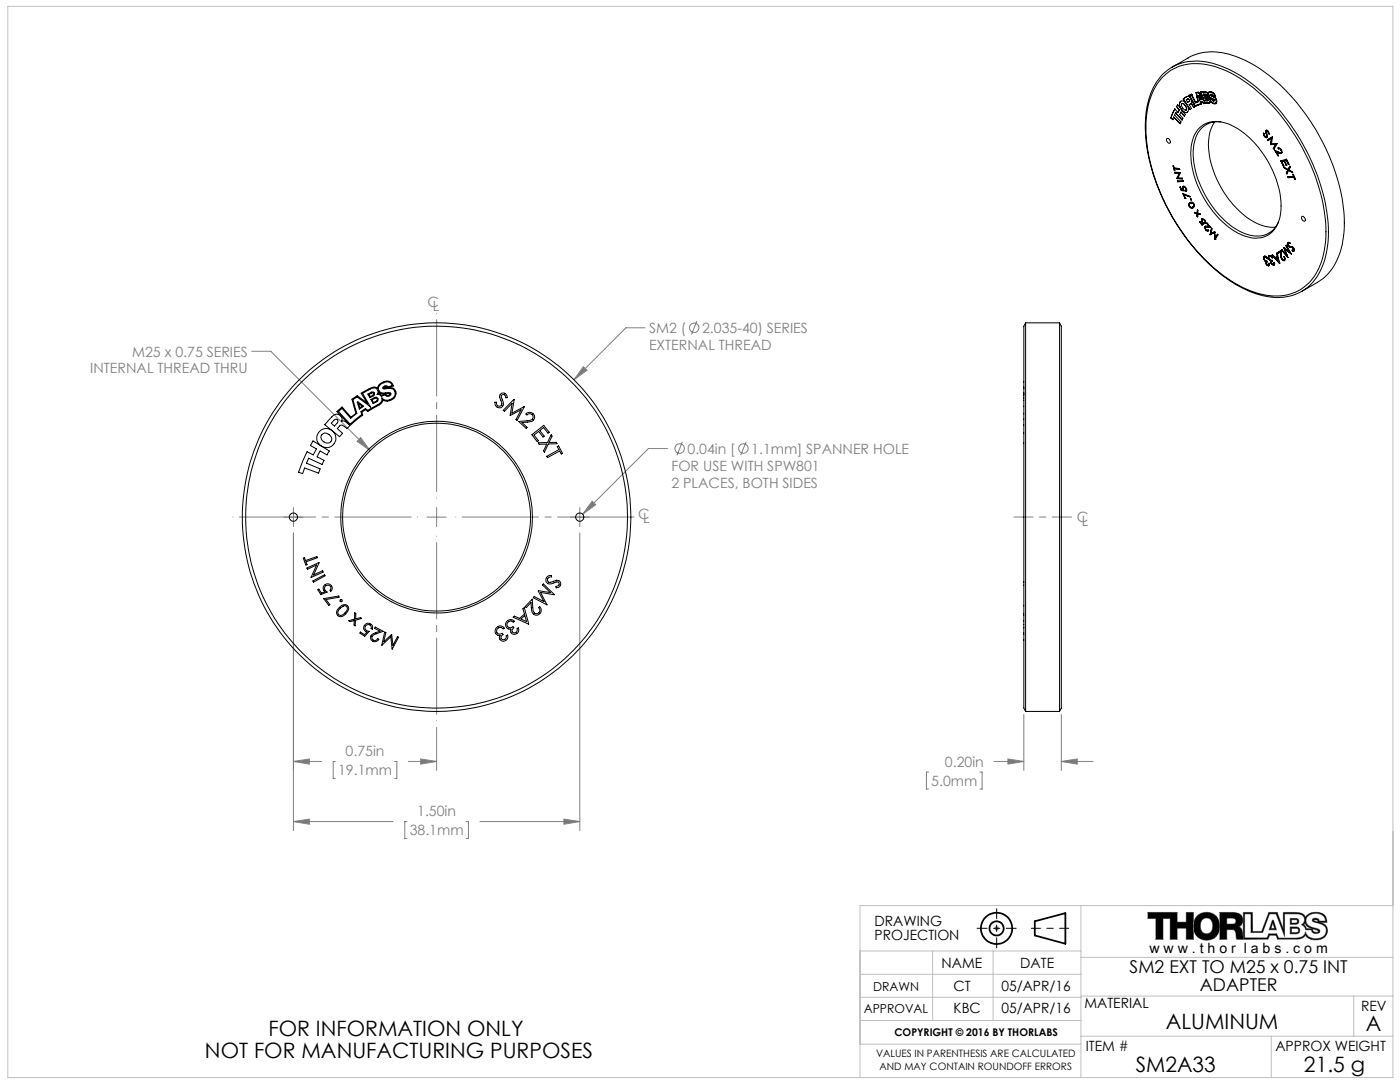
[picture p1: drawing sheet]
<svg xmlns="http://www.w3.org/2000/svg" width="279mm" height="216mm" viewBox="0 0 279 216" stroke-linecap="round" stroke-linejoin="round" font-family="sans-serif">
<g fill="none" stroke="#000" stroke-width=".35">
<path d="M206.5 183.8l6.1-1.6v6.1l-6.1-1.6z"/>
<circle cx="198.9" cy="185.2" r="3.1"/>
<circle cx="198.9" cy="185.2" r="1.4"/>
</g>
<g fill="none" stroke="#808080" stroke-width=".2">
<path d="M50.2 70.1h3.8l19.9 19.8M116.4 73.2l.8 .7-2.7 1.9zM128.7 65.4h-3.8l-10.4 10.4M139.1 64.1l-1.1 2.6M72 87.3l1.9 2.6-2.6-1.8zM133.2 89.5h-3.8l-13.1 13.1M136.2 88.2l-1.1 2.6M148.9 88.2l-1.1 2.6M56.7 103.2h3.8M58.6 101.3v3.8M58.6 106.4v59.3M85.2 103.2h3.8"/>
<path d="M87.1 101.3v3.8M113.8 103.2h3.8M115.7 101.3v3.8M115.7 106.4v59.3M118.2 100l.7 .7-2.6 1.9zM58.6 151.9l3.1-.5v1.1zM58.6 151.9h5.6M66.9 151.9h-.4v3.4h.4M78.7 151.9h.5v3.4h-.5M81.5 151.9h5.6M84 151.4l3.1 .5-3.1 .6zM87.1 145.1v8.6"/>
<path d="M185.3 154.1h-.4v3.3h.4M195.6 154.1h.4v3.3h-.4M198.3 151.9h6M201.2 151.4l3.1 .5-3.1 .6zM204.3 142.6v11.1M211.8 151.9l3.2-.5v1.1zM211.8 151.9h6.4M211.8 142.6v11.1M58.6 163.9l3.1-.5v1.1zM58.6 163.9h19.9M81.2 163.9h-.4v3.4h.4M93 163.9h.5v3.4h-.5"/>
<path d="M95.8 163.9h19.9M112.5 163.4l3.2 .5-3.2 .6zM198.4 185.2h1M198.5 184.9l.7 .7M198.9 184.7v1M199.2 184.9l-.7 .7M229.1 182.1h5.8v1.9h1.8v-1.9h1.5v5.3h-1.5v-2.2h-1.8v2.2h-1.4v-4.1h-1.4v4.1h-1.4v-4.1h-1.6zM239 182.7a2.76 2.76 0 0 1 4.4 1.5 2.76 2.76 0 0 1-3.3 3.3 2.95 2.95 0 0 1-1.1-4.8zM239.9 183.5a1.21 1.21 0 0 1 1.3-.3 1.21 1.21 0 0 1 .8 1.1 1.49 1.49 0 0 1-1.2 2 1.69 1.69 0 0 1-.9-2.8zM244.8 183.2h1.2a.61 .61 0 0 1 .7 .6 .61 .61 0 0 1-.7 .6h-1.2zM247.2 184.9a1.46 1.46 0 0 0 .8-1.6 1.46 1.46 0 0 0-1.3-1.2h-3.2v5.3h1.3v-1.9h1.3a1.71 1.71 0 0 1 .6 1.7l.1 .2h1.3M247.2 184.9a2.41 2.41 0 0 1 .9 2.2v.3"/>
<path d="M247.2 184.9h.1M248.4 182.4h1.3v3.7h2.3l1.4-3.7h1.3l1.7 4.4v-4.4h2.2a1.26 1.26 0 0 1 1.4 .3 1.26 1.26 0 0 1 .1 1.5l-.4 .3a1.2 1.2 0 0 1 .9 1h1.2a.86 .86 0 0 0 .7 .8 .86 .86 0 0 0 .9-.5l-.1-.3a5.9 5.9 0 0 1-2.5-1.2 1.4 1.4 0 0 1 1.3-2 1.84 1.84 0 0 1 2.4 1.5h-1.2a.73 .73 0 0 0-.6-.6 .73 .73 0 0 0-.8 .4l.1 .3a5.7 5.7 0 0 1 2.5 1.1 1.59 1.59 0 0 1-1.5 2.3 2.11 2.11 0 0 1-2.5-1.4 1.54 1.54 0 0 1-1.8 1.3h-3.5l-.4-.9h-1.6l-.3 .8h-4.5zM253.9 183.6h.2l.6 1.9h-1.4zM254 184.1l.4 1.2h-.8zM257.5 183.3h1.1a.58 .58 0 0 1 .6 .6 .58 .58 0 0 1-.6 .5h-1.1zM257.5 185h1.2a.69 .69 0 0 1 .7 .6 .69 .69 0 0 1-.7 .7h-1.2zM257.7 183.5h.8a.34 .34 0 0 1 .4 .4 .34 .34 0 0 1-.4 .3h-.8zM257.7 185.2h1a.43 .43 0 0 1 .5 .5 .43 .43 0 0 1-.5 .4h-1zM260.5 184.1a1.57 1.57 0 0 0 1.4 1.2h-1.2l-.5-.8zM262 185.3l1.1 .5a.61 .61 0 0 1-.7 .3 .61 .61 0 0 1-.4-.6zM262.1 183.6a.52 .52 0 0 1 .9 .4zM263.3 184h.1"/>
<path d="M263.3 184h1.5a1.84 1.84 0 0 0-2.2-2l-1.2 .3-.9 .8a1.76 1.76 0 0 0-2.1-1h-2.3v3.3l-1.2-3.3h-1.7l-1.4 3.8h-1.8l-.1-3.8h-1.8v5.3M263.3 184a1.73 1.73 0 0 1 1.6 1.8 1.73 1.73 0 0 1-1.7 1.7 2.51 2.51 0 0 1-2.7-1 1.59 1.59 0 0 1-1.6 .9h-3.9l-.3-.8h-1.3l-.4 .8h-4.9"/>
<circle cx="138.5" cy="65.4" r=".95"/>
<circle cx="135.6" cy="89.5" r=".95"/>
<circle cx="148.3" cy="89.5" r=".95"/>
</g>
<path d="M205.8 185.2h7.5" fill="none" stroke="#000" stroke-width=".2" stroke-dasharray="15.2 1.3 1.3 1.3" stroke-dashoffset="13.4"/>
<path d="M195 185.2h7.8M198.9 181.3v7.8" fill="none" stroke="#000" stroke-width=".2" stroke-dasharray="15.2 1.3 1.3 1.3" stroke-dashoffset="13.2"/>
<g fill="none" stroke="#c0c0c0" stroke-width=".2">
<path d="M1.6 1.3h276.4v213.7h-276.4zM171.6 189.8h44.1M171.6 199h44.1M171.6 194.4h44.1M186.1 189.8v13.8M198.2 189.8v13.8M215.7 198.8h62.3M215.7 180.7v34.3M215.7 191h62.3M270.2 198.8v8M278 180.7h-106.4v34.3M171.6 203.6h44.1"/>
<path d="M171.6 208.4h44.1M215.7 206.8h62.3M253.7 206.8v8.2"/>
</g>
<path d="M240 183.5a1.27 1.27 0 0 1 1.5-.2 1.27 1.27 0 0 1 .5 1.4 1.28 1.28 0 0 1-.6 1.5 1.28 1.28 0 0 1-1.5-.3 2.12 2.12 0 0 1 .1-2.4zM239 182.7a2.83 2.83 0 0 0-.6 3.4 2.83 2.83 0 0 0 3.2 1.4 2.79 2.79 0 0 0 1.7-3.7 2.79 2.79 0 0 0-3.7-1.5zM229.1 182.1h5.8v1.9h1.8v-1.9h1.5v5.3h-1.5v-2.2h-1.8v2.2h-1.4v-4.1h-1.4v4.1h-1.4v-4.1h-1.6zM243.5 182.1h2.7a1.53 1.53 0 0 1 1.7 .9 1.53 1.53 0 0 1-.7 1.9l.5 .4 .2 .3 .2 1.8h-1.3l-.2-1.4-.5-.5h-1.3v1.9h-1.3zM244.8 183.2v1.2h1.4l.4-.4v-.5l-.3-.3zM262.1 183.6h.5a.24 .24 0 0 1 .3 0 .24 .24 0 0 1 0 .3l-.6-.1zM260.5 184.1a1.57 1.57 0 0 0 1.4 1.2h-1.2l-.2-.5a.4 .4 0 0 1 0-.7zM248.1 182.1v5.3h4.9l.4-.8h1.3l.3 .8h3.9a1.64 1.64 0 0 0 1.6-.9 2.71 2.71 0 0 0 3.7 .6 1.66 1.66 0 0 0 .7-1.9 1.66 1.66 0 0 0-1.6-1.2h1.5a1.88 1.88 0 0 0-2.4-2 2.15 2.15 0 0 0-1.9 1.1v-.2a1.84 1.84 0 0 0-2.1-.8h-2.3v3.3l-1.2-3.3h-1.7l-1.4 3.8h-1.8l-.1-3.8zM248.4 182.4h1.3v3.7h2.3l1.4-3.7h1.3l1.7 4.4v-4.4h2.2a1.32 1.32 0 0 1 1.7 1.3l-.1 .4-.5 .4 .2 .1a1.14 1.14 0 0 1 .7 .9h1.2v.4a.85 .85 0 0 0 .9 .4 .85 .85 0 0 0 .7-.6l-.2-.3-.6-.2a2.02 2.02 0 0 1-1.9-1.3 1.53 1.53 0 0 1 1.7-1.7 1.7 1.7 0 0 1 2.1 1.6h-1.2l-.2-.4-.5-.2-.5 .1-.2 .2a.43 .43 0 0 0 .1 .4 .43 .43 0 0 0 .5 .1l.3 .1a1.75 1.75 0 0 1 1.9 1.5 1.83 1.83 0 0 1-2.4 1.7 1.75 1.75 0 0 1-1.8-1.4 1.54 1.54 0 0 1-1.8 1.3h-3.5l-.4-.9h-1.6l-.3 .8h-4.5zM262 185.3l.6 .2a.34 .34 0 0 1 .4 .5l-.4 .1-.4-.2-.2-.2zM253.9 183.6l-.6 1.9h1.4l-.6-1.9zM254 184.1l.4 1.2h-.8zM257.5 183.3h1.4l.3 .3v.5l-.5 .3h-1.2zM257.7 183.5v.7h1l.2-.3-.1-.3zM257.5 185h1.6l.3 .5-.1 .6-.5 .2h-1.3zM257.7 185.2v.9h1.1l.4-.3v-.3l-.3-.3z" fill-rule="evenodd" fill="#000"/>
<path d="M87.1 99.4v-36.9M83.3 103.2h-36.8M87.1 107v36.8M91 103.2h36.8" fill="none" stroke="#808080" stroke-width=".2" stroke-dasharray="15.2 1.3 1.3 1.3" stroke-dashoffset="-1.3"/>
<path d="M202.3 103.2h11.5" fill="none" stroke="#808080" stroke-width=".2" stroke-dasharray="15.2 1.3 1.3 1.3" stroke-dashoffset="11.4"/>
<path d="M116.4 73.2l-1.9 2.6 2.7-1.9zM72 87.3l-.7 .8 2.6 1.8zM58.6 151.9l3.1-.5v1.1zM84 151.4l3.1 .5-3.1 .6zM58.6 163.9l3.1-.5v1.1zM112.5 163.4l3.2 .5-3.2 .6zM118.2 100l-1.9 2.6 2.6-1.9zM201.2 151.4l3.1 .5-3.1 .6zM211.8 151.9l3.2-.5v1.1z" fill="#808080"/>
<g fill="none" stroke="#000" stroke-width=".2">
<path d="M232 15.5a10.1 10.1 0 0 1 10.9-2.1 29.7 29.7 0 0 1 13.4 10.6 38.2 38.2 0 0 1 8.3 23 13.4 13.4 0 0 1-3.9 9.9 10 10 0 0 1-9.9 1.6 28 28 0 0 1-12.9-9.6 40.3 40.3 0 0 1-9.2-22.2 15.7 15.7 0 0 1 2.9-10.8zM232.2 14.7a10 10 0 0 1 10.5-1.9 29.3 29.3 0 0 1 13.6 10.3 39.4 39.4 0 0 1 8.8 24 13.6 13.6 0 0 1-4.3 10.3 10.5 10.5 0 0 1-10.1 1.2 29.4 29.4 0 0 1-13.6-10.6 40.5 40.5 0 0 1-8.5-21.6 16.4 16.4 0 0 1 2.5-10.4zM233.9 13.4l3.2-1.8a11.1 11.1 0 0 1 10.1-.1 31.6 31.6 0 0 1 13.4 11.3 40 40 0 0 1 7.7 20.9 15.8 15.8 0 0 1-3.1 10.7l-.8 .8-1.3 1-3.3 2M236.1 19.8l1.4 2.1 .3-.2-.5-.8 .3-.2M236.1 19.8h.1M236.8 19.3a.77 .77 0 0 1 .8 .2 .77 .77 0 0 1 .1 .8M236.8 19.3l-.7 .5M237 19.8l.3 .1M237 19.8l-.3 .2 .3 .4M237.3 19.9v.3M237.3 19l1.2 2.1M237.3 19.9h.1"/>
<path d="M237.4 19.1l1.1 2 1.1-.4M237.4 19.1h.1M237.8 18.9h.1M237.8 18.9l-.4 .2M237.8 18.9l.8 1.6M238.7 18.5l.4 1.7M238.8 18.6l.3 1.7-.5 .2M238.8 18.6h.1M239.2 18.5l1.2 1.8M239.2 18.5h.1M239.2 18.5l-.4 .1M239.2 19.1h.1"/>
<path d="M239.2 19.1l.2 .9M239.3 19.1l.5 .8-.4 .1M239.3 19.3l.3 .5M239.3 19.3l.1 .5h.2M239.3 19.3h.1M239.6 18.3h1.1l.4 .4M239.6 18.3l.5 1.5M239.7 18.4l.8 2-1.3-1.9M240.1 19.8l-.9-1.4-.5 .1 .4 1.7M240.3 18.9h.3M240.3 18.9l.1 .3h.3M240.3 18.9h.1"/>
<path d="M240.4 18.4h-.7M240.4 18.4l.5 .1 .2 .4M240.4 19.3h.1M240.4 18.4h.1M240.6 18.9l.1 .1M240.6 18.9h.1M240.6 19.6l.1 .4h.4v-.2M240.6 19.6h.1M240.7 19.3a.35 .35 0 0 0 0-.5 .35 .35 0 0 0-.5 0l.2 .5M240.7 19.3h-.3M240.7 19.3h.1M240.7 19v.2"/>
<path d="M240.7 19h.1M240.8 19.6l.3 .2M240.8 19.6h-.2M241.1 19.3l.3 .5M241.1 18.7a.71 .71 0 0 1 .7-.4 .71 .71 0 0 1 .6 .6l.2 .4M241.1 19.3l.4 .5M241.1 19.8v.2M241.1 19.3h.1M241.1 19.8h.1M241.1 18.9v.4M241.1 18.9h.1M241.2 19.1l.6 .5"/>
<path d="M241.2 19.1a.58 .58 0 0 0 .6 .6M241.3 18.3l-.2 .4M241.4 19.8h.4M241.4 19.8h.1M241.5 19.8h.3M241.5 20l-.1 .4M241.6 18.9l.5 .4M241.6 19l.2-.2 .3 .3 .4 .1M241.6 19l.5 .3M241.6 18.9v.1M241.7 18.8l-.1 .1M241.7 18.4a.57 .57 0 0 0-.6 .5 .57 .57 0 0 0 .6 .6l.6 .4v.2h-.1"/>
<path d="M241.7 18.4l.5 .3 .3 .5M241.7 18.4h.1M241.7 18.4l-.4 .1M241.7 18.9h.1M241.8 19.6h.1M241.8 19.6l.1 .1M241.8 19.6v.1M241.8 18.9l.2 .1M241.8 19.8l.4 .3M241.8 18.9l-.1 .1 .3 .2M241.8 18.9l.2 .2M241.8 18.9h.1"/>
<path d="M241.8 19.8h.1M241.8 19.7h.1M241.9 19.7l.4 .3M241.9 19.7l.1 .3h.3M241.9 19.7h.1M242 19.1v.1M242 19v.2M242 19.2h.1M242 19v.1M242.1 19.2l.5 .1M242.1 19.2h.1M242.1 19.2a.93 .93 0 0 1 .5 1.5"/>
<path d="M242.1 19.3l.4 .3 .2 .4M242.1 19.3h.1M242.3 20h.1M242.5 19.2h.1M242.7 20a.41 .41 0 0 1 0 .4 .41 .41 0 0 1-.4 .2l-.5-.2-.3-.5v.4l-.2 .2-1.1 .1-.2-.4-.5 .1 .1 .4M242.7 20h.1M242.7 20v.4l-.1 .1M232.8 27.7a.54 .54 0 0 1 .7 .2 .54 .54 0 0 1-.1 .7h-.1a.72 .72 0 0 1-.5-.9zM233.7 23.5l.4 .4M233.7 23.5h.1M234.1 33.1l.3 .9M234.2 23.4l-.1 .5"/>
<path d="M234.2 23.4l1.3 1.3M234.4 34h.1M234.4 33.7l1 .1v-.1l-1.1-.2-.1-.4h-.1l.3 .9M234.4 33.7l.1 .3M234.4 33.7l1 .1M234.5 21.8l-.8 1.7M234.5 34.5v-.1h1.1l-.5 1.1h.8l.1 .2-1.2-.1M234.5 34.5l.9 .1M234.5 34.4v.1M234.5 34.5h.1M234.6 22.5l-.2 .5 1.3 1.3-.2 .4-1.3-1.3M234.6 22.5h.1"/>
<path d="M234.6 22.5l1.3 1.4M234.8 21.2l.2-.3 1.6 2-.2 .3-.7-.8M234.8 21.2l.5 .7M234.8 21.2h.1M234.8 21.2l.6 .7M234.8 35.6h.1M234.9 35.6l1.1 .1M235 36.1h1.1l.1 .1-1.1 .1M235 36.1l.1 .2M235 36.1l.1 .1M235.1 22.4l-.6-.7-.8 1.8M235.1 36.2v.1"/>
<path d="M235.3 21.9l-.2 .5M235.3 21.9h.1M235.4 21.9l-.3 .5M235.4 34.6h.1M235.4 34.6l-.6 1M235.5 37.3h.1l.2 .6h.3M235.5 37.3l.3 .7M235.5 20.3l-.1 .8 .4 .8M235.5 20.3l.2-.1a1.6 1.6 0 0 1 1.4 2l-.1 .1a.87 .87 0 0 1-1.2-.4M235.5 20.3h.1M235.6 20.3l-.2 .3v.5l.4 .8M235.7 22.4l-.3 .4 .7 .8-.2 .4-1.3-1.5"/>
<path d="M235.7 20.2l-.1 .1M235.7 22.4l.7 .7M235.8 38l.6 .1M235.8 21.9h.1M235.8 38h.1M235.8 21.9l.6 .5h.5M235.9 20.7a.58 .58 0 0 1 .7 .4M236 37.7a.36 .36 0 0 1 .2-.6 .36 .36 0 0 1 .5 .4l.2 .4-.2 .3M236 37.7l.1 .2M236 37.7h.1M236.1 37.7v.2M236.1 38.6l.4 1"/>
<path d="M236.1 37.2v.5M236.1 36.2h-1M236.2 37.3v.1M236.3 37.3l-.2 .3 .3 .5M236.3 37.3l.4 .4M236.3 37.3l.4 .3M236.3 37.3h.1M236.3 38.8l.2 .8M236.3 38.8l1.2 .5v-.1l-1.5-.6 .5 1M236.3 37.3l-.1 .1M236.3 38.8h.1M236.5 21.1a.37 .37 0 0 0-.4-.4 .37 .37 0 0 0-.3 .5l.5 .6 .4 .1"/>
<path d="M236.5 21.1l.2 .4v.4M236.5 39.6h.1M236.5 21.1h.1M236.6 21.1l.2 .4-.1 .4M236.6 38h.1M236.6 38l.1 .2M236.7 37.7l-.1 .3M236.7 37.6l-.1 .4M236.7 21.9h.1M236.7 37.6v.1M236.7 21.9v.1M237 20.4h.1"/>
<path d="M237.3 20.2l-.3 .2M237.6 20.7l.4 .4M237.6 39.7h.1l.1 .2zM237.6 20.7h.1l.3 .4M237.6 39.8h.1M237.6 39.6v.2M237.6 39.8l.2 .1M237.7 20.3l.3 .2 .5 .6M237.7 20.3h.1M238 21.1h.1M238 21.1l.3 .3M238.3 21.3v.1"/>
<path d="M238.6 20.5h.1M239.1 20.2l-.5 .2-.8-1.6-.5 .2 1.2 2.1M239.1 20.2h.1M239.2 20.3l-.6 .2M239.4 25.5a5.5 5.5 0 0 1 6.3-.5 19.7 19.7 0 0 1 9.7 13.2 9.4 9.4 0 0 1-1.2 7.7 5.1 5.1 0 0 1-6.1 1.1 18.5 18.5 0 0 1-9.3-10.4 13 13 0 0 1-.4-9.7zM239.6 20.3v.4M239.6 20.4h.1M239.6 20.4l.1 .4M239.7 20.8l-1.5 .6-.2-.3M239.7 20.8l-1.4 .5M240 20.4h-.4M240 20.4l.2 .3"/>
<path d="M240 20.3l.2 .4M240 20.3v.1M240.2 20.7h.1M240.7 20.1l-.2-.6a.41 .41 0 0 1 .5 .1 .41 .41 0 0 1 .1 .5M240.7 20.1h.4M240.7 20.1h.1M241.1 20.1h.1M241.3 20.6l-1.1 .1M241.3 20.6h.1M241.4 20.4h.1M241.4 20.5l-.1 .1M241.6 20.2l-.1 .3-.2 .1"/>
<path d="M241.6 20.2l.4 .4M242 20.6l.6 .1M242 20.6h.1M242.2 20.1h.1M242.3 20.1h-.1M242.4 24.3a9.5 9.5 0 0 0-.9 7.4 19.4 19.4 0 0 0 9.2 12.8 7.1 7.1 0 0 0 3.9 .8M242.6 20.5h.1M242.6 20.7h.1M242.7 20.6l-.1 .1M243.6 24.3a4.7 4.7 0 0 0-5.3 4.2 16.8 16.8 0 0 0 3.2 12.1 14.8 14.8 0 0 0 8 6.4 4.6 4.6 0 0 0 5.7-2.7M252.2 26.6l.2 .6M252.4 27.2l-.3-.6h.2a.46 .46 0 0 0 .5 .6"/>
<path d="M252.4 27.2l.5 .2M252.4 27.2h.1M252.6 26.3l.1 .4M252.6 26h.3l.2 .2 .2 .5h-.1M252.6 26v.3M252.6 26.2l.1 .4M252.6 26h.1M252.6 26.2v.1M252.7 26l-.1 .2M252.7 26.7l.1 .4M252.7 26.6l.1 .5M252.7 26h.1"/>
<path d="M252.7 26.6v.1M252.8 27.2h.1M252.8 27.1v.1M252.8 26.2h.2M252.8 27.2v.1M252.8 27.1h.1M252.9 27.9h.1M252.9 27.9l1.1-.6-.2 1.4 1.1-.1M252.9 27.9l.2 .1M253 26.3l-.1-.2a.87 .87 0 0 0 0 1v.3l-.2 .1-.3-.3M253 26.3l.2 .4M253 26.2l.2 .5"/>
<path d="M253 26.2v.1M253.2 26.7h.1M253.6 28.8v.1M253.6 28.9l1-.1-.5 .8M253.6 28.8h1l-.5 .8M253.8 27.6l-.8 .5-.1-.2M253.8 27.6l-.2 1.2M254.1 29.6l.1 .1M254.1 29.6h.1M254.4 30l.7 1.1M254.7 30.3l.4 .8M254.7 30.3l.5 .2"/>
<path d="M254.9 28.6h.1M254.9 28.6l-.7 1.1M255.2 29.7l-.1-.2a.67 .67 0 0 1 .6 .4 .67 .67 0 0 1-.1 .8l-.4-.2M255.2 29.7h.1l.3 .2M255.2 29.7l.5 .2M255.2 29.7h.1M255.2 30.5l.5 .1M255.2 30.5h.1M255.6 29.9l.1 .5M255.6 30.4l-1.2-.4 .7 1.1M255.6 32.1l.5 1.1M255.6 32.1l1.2-.4 .4 1.1"/>
<path d="M255.6 32.1l.6 1M255.6 29.9h.1M255.7 30.4h.1M255.7 29.9l.1 .3-.1 .2M255.8 32.2h.1M255.8 32.2l.4 .9M256.2 33.1l-.1 .1M256.2 33.1h.1M256.3 32.1l-.5 .1M256.3 32.1l.4 .8M256.3 33.3v.2M256.3 32.1h.1"/>
<path d="M256.3 33.5l-.1-.2 .9 .5M256.3 33.5l.7 .4M256.3 33.5h.1M256.4 32.1l.4 .8h-.1M256.4 32.1h.1M256.7 32.9h.1M256.7 34.5l.1 .2M256.8 32l.3 .8M256.8 32l-.4 .1M256.8 32l.4 .8M257 33.9l-.3 .6M257 35.2l.1 .3"/>
<path d="M257 35.2l.1 .2M257.1 35.4v.1M257.1 32.8h.1M257.2 34l-.4 .7-.1-.2M257.2 34h.1M257.2 34l.8 .4M257.2 32.8h-.1M257.2 32.8h.1M257.4 33.2l-.3 .6M257.4 33.2l.1 .2-.3 .5 .8 .6-.8-.5M258 34.8l.2 .4M258 34.8l.5 1"/>
<path d="M258.2 35.2h-1.2M258.2 35.4h.1M258.2 35.4l-1.1 .1M258.2 35.4l.2 .4M258.2 35.4h-1.1M258.4 35.8h.1M258.5 35.8h-.1M237.3 41.2l.5 .3h.3M237.3 41.2h.1M237.4 41.2l.3 .3h.4M237.5 40.4a.62 .62 0 0 1 .8 .3 .62 .62 0 0 1-.2 .8M237.5 40.4l-.3 .4 .1 .4"/>
<path d="M237.5 40.4l-.2 .3 .1 .5M237.6 40.5a.44 .44 0 0 0-.2 .6 .44 .44 0 0 0 .6 .2M237.8 40.5h-.2M237.8 40.5l.4 .2M237.8 40.5h.1M237.9 40.5l.3 .2M237.9 40.5h-.3M238.2 40.7l.1 .3-.3 .3M238.2 40.7h.1M238.4 42.4l.1 .1M238.5 42.5l.4 .2M238.5 42.5l.4 .1"/>
<path d="M238.5 42.5h.1M238.9 43.1h.1M238.9 42.7v.4M238.9 43.1l.1 .2M238.9 42.5l.1-.7v.7l.5 .2 .1 .1M238.9 42.5l-.5-.1 .1 .1M238.9 42.6v.5M238.9 42.6v.1M239 41.8l-.1 .7M239 42.7l.6 .1M239 42.7v.6l-.1-.2M239.4 44.3h.1"/>
<path d="M239.5 44.3l.4 .6M239.5 44.2l.4 .5M239.5 44.2l-.1 .1M239.5 44.2v.1M239.9 43.7a.66 .66 0 0 1 .7 .9l-.1-.2M239.9 43.7l-.1 .3 .2 .4M239.9 43.7h.1M239.9 44.7h.1M240 44.4l.1 .2M240 43.7h-.1M240 44.4h.1M240 43.8h.1"/>
<path d="M240 43.8l.4 .2M240.1 44.6l-.2 .1M240.1 44.6h.1M240.4 44l-.3-.2a.44 .44 0 0 0-.2 .5 .44 .44 0 0 0 .4 .3l-.4 .3-.5-.6M240.4 44l.1 .4M240.4 44h.1M240.5 45.2l.2 .7M240.5 44.4h.1M240.5 45.2h.1M240.5 44.4l.1 .1M240.6 45.1l-.1 .1M240.7 45.9l.2 .2 .3-.1-.1-.1"/>
<path d="M240.7 45.9l.2 .2h.3M240.7 45.9h.1M240.8 44.6h.1M240.8 44.6l.1-.1 .8 .9M240.8 44.6l.5 .6M241 45.3h-.3a.37 .37 0 0 0-.1 .5 .37 .37 0 0 0 .5 .1M241 45.3h-.3M241 45.3l.7 .1M241 45.3l.6 .1M241 45.3h.1M241.1 45.9h.1M241.3 45.2l-.7-.1-.1 .1"/>
<path d="M241.5 46.8h.1M242.4 46.4h.1M242.4 46.4l-.9 .4M242.4 46.4l.1 1.4M242.4 46.2l.1 1.2M242.4 46.2h.1M242.4 46.2l-.7 .4 .2-1-.1-.1-.3 1.3M242.5 47.8h.1M243 46.7l-.5 .7M243 46.7l.1 .1-.6 1M252.2 51.7l.2 .3M252.2 51.7h.1"/>
<path d="M252.3 51.1l-.1 .3v.3M252.4 52l.2 .2M252.4 52h.1M252.4 52l.3 .2M252.5 51.3a.45 .45 0 0 0-.1 .5 .45 .45 0 0 0 .4 .3l.1 .1M252.5 51.3l.2 .1M252.5 51.3h-.1M252.5 51.3h.1M252.6 52.2v.4M252.6 52.6l.2 .3 .4 .1M252.6 52.6h.1M252.7 52.2l-.1 .4"/>
<path d="M252.7 52.2h-.1M252.7 51.4l.3 .2-.1-.2a.46 .46 0 0 0-.7-.2v.5M252.7 51.4l.2 .2M252.7 51.4h.1M252.9 52.2a.3 .3 0 0 0-.1 .5 .3 .3 0 0 0 .4 0l.1-.2v.4l-.1 .1M252.9 52.2l-.1 .1M253.2 52.8h.1M253.2 53h.1M253.2 51.6l.2 .4M253.2 51.6l.3 .3M253.2 51.6h.1M253.2 52.5v.3"/>
<path d="M253.3 53h-.1M253.3 51l-.1 .3v.3M253.4 51.2a.46 .46 0 0 0 0 .5 .46 .46 0 0 0 .5 .2v.2M253.4 51.2h.3M253.4 52l.2 .1M253.5 51.9l.2 .2M253.5 51.2h.2M253.5 51.2h-.1M253.5 51.9l-.1 .1M253.6 52.1v.4M253.6 52.5l.6 .4M253.6 52.5h.1"/>
<path d="M253.6 52.1h.1M253.7 51.2l.3 .2-.3-.3a.38 .38 0 0 0-.6 0 .38 .38 0 0 0 .1 .5M253.7 52.5l.2 .3 .3 .1M253.7 52.1v.4M253.7 51.2l.3 .2M253.7 51.2h.1M253.9 50.9l.6 .5 .5-.2-.2-.7h.1l.4 2zM253.9 50.9l1.4 1.6M253.9 52.1a.32 .32 0 0 0-.1 .4 .32 .32 0 0 0 .3 .2M253.9 52.1h.1M254.1 52.7l.3-.3v.3l-.2 .2M254.2 52.7h.1"/>
<path d="M254.2 52.9h.1M254.3 52.8l-.1 .1M254.6 51.5l.5 .6M255 51.4h.1M255 51.4l.1 .7M255 51.4l-.4 .1M255 50.4l.7-.4v.9a.67 .67 0 0 0 .6 .9M255 50.4h.1M255.1 52.1h.1M255.3 52.5h.1M255.6 50.3h.1M255.6 50.3l-.5 .3-.1-.2"/>
<path d="M255.6 50.3v.6M255.6 50.9l.2 .8M255.6 50.9l.2 .7M255.6 50.9h.1M255.8 51.7l.2 .3h.4M255.8 49.9h.1M255.8 49.9l1 1M255.8 49.9l1.2 1.5M255.8 51.6l.5 .4M255.8 51.6v.1M256.2 49.4h.1M256.2 49.4l1.2 .9"/>
<path d="M256.2 49.4l.6 1.5M256.3 51.3l.1-.1 .1 .3-.1 .5M256.3 51.3v.5M256.3 51.2l.1 .3-.1 .3M256.3 51.8h.1M256.3 49.4h-.1M256.3 51.2v.1M256.4 49.7l.6 1.7M256.4 49.7l1.3 1M256.4 49.7h.1M256.5 49.7l1.2 1M256.6 49l.8 1.3"/>
<path d="M256.6 49h.1M256.7 48.9l-.1 .1M256.7 48.9l1 1.8M256.8 50.9h.1M257 48.4l-.1 .3 .2 .4M257 48.4l.2-.1 .3 .1v.2M257 48.4h.1M257.1 48.4h-.1M257.1 49.1l.6 .3M257.1 48.5l.4 .1M257.1 49.1h.1M257.5 48.6l-.1-.1a.3 .3 0 0 0-.4 .3 .3 .3 0 0 0 .4 .3 .71 .71 0 0 1 .7 .3 .71 .71 0 0 1 .1 .7h-.3"/>
<path d="M257.7 49.4h.2M257.9 49.4l.2 .2M257.9 50.1h.3M257.9 49.4l.2 .1M257.9 49.4h.1M257.9 50.1h.1M258.1 49.6l.1 .3M258.1 49.5l.1 .4M258.1 49.9h.1M258.1 49.5v.1M258.2 49.9h-.3v.2M258.2 49.9h.1"/>
<path d="M258.2 49.9h-.1M259.9 43.2a.6 .6 0 0 1 .5 .3 .6 .6 0 0 1-.1 .7 .69 .69 0 0 1-.4-1zM73.4 78.6l.7-.4a.42 .42 0 0 1 .6 .2 .42 .42 0 0 1-.2 .6l-.7 .4zM73.7 78.7l.5-.2a.25 .25 0 0 1 .4 0 .25 .25 0 0 1-.2 .4l-.5 .2zM74 79.7l.8-.4a.47 .47 0 0 1 .6 .2 .47 .47 0 0 1-.2 .7l-.7 .3zM74.2 79.8l.6-.3a.32 .32 0 0 1 .5 .1 .32 .32 0 0 1-.2 .4l-.6 .3zM75.6 78.2l.6 .4h.7l-.8 .3-.5-.4zM76.7 77.3l.4-.1 .2 .2-.6 .1-.1-.1zM76.9 78.6h.9a.46 .46 0 0 1-.4 .3 .46 .46 0 0 1-.5-.3zM99.9 78.6a.81 .81 0 0 1 .9-.1 .81 .81 0 0 1 .4 .8l-.2 .1a.5 .5 0 0 0-.3-.6 .5 .5 0 0 0-.6 .1 .5 .5 0 0 0 .1 .7 1.07 1.07 0 0 1-.4 1.8 .99 .99 0 0 1-1.1-1.1h.4a.57 .57 0 0 0 .4 .8 .57 .57 0 0 0 .7-.6l-.4-1a.75 .75 0 0 1 .1-.9zM102.6 79.7l-.4 2.7 2.4-1.2-1.4 2.7-.2-.2 1-1.9-2.2 1.1 .4-2.4-1.5 1.6-.3-.2zM204.3 77.4h.1"/>
<path d="M204.3 78.7h.1M204.3 77.5h.1M204.3 76.2h.1M204.3 79.9h.1M204.3 78.5h.1M204.3 78.9h.1M204.3 77.2h.1M204.3 78.4h.1M204.3 79.4h.1M204.7 64.4v77.6M204.7 64.4l-.4 .7v76.2l.4 .7M204.7 64.4h6.8"/>
<path d="M211.5 64.4l.3 .7v76.2l-.3 .7M211.5 64.4v77.6M62.5 88l3.2 2-.4 .8-1.4-.8-.4 .6-.2 .6 1.4 .7-.4 .8-2.7-1.3-.4 1 2.7 1.2-.3 .8-2.8-1-.4 1.1-.8-.3 1.7-4.1 1.2 .7 .6-1.2-1.2-.7zM64.4 86.6a1.25 1.25 0 0 1 1.8 1.2 1.15 1.15 0 0 1-1.3 .6 1.15 1.15 0 0 1-.9-1.2zM66.6 83.9a.43 .43 0 0 1 .7-.2 .43 .43 0 0 1 0 .7l-.6 .6-.6-.5zM67.2 82.1l1.1-.9 1.8 2.1 .9-.9-.8-2.7 1.1-.7 2 1.5-1.2-2 2.3-1.2h.5l.5 .2a1.84 1.84 0 0 1 2.8-1.1l.3 .6-1 .4a1.28 1.28 0 0 1 1.5 1 1.28 1.28 0 0 1-1 1.5l-.9 .1-.7-.2a1.06 1.06 0 0 1-.7 1l-2.3 1.3-.4-.4-.8 .5 .2 .6-3.1 2.7a1.7 1.7 0 0 0-1.4-.6l-.6 .6 1.1 1-.6 .6-3-2.4 .8-.8a2.5 2.5 0 0 1 1.7-1.3 1.07 1.07 0 0 1 .9 1.5h.6l.9 .7zM67.9 81.7l.4-.2 1.7 2 1.2-1-.8-2.8 .9-.5 2.7 2-1.6-2.7 1.4-.8a.9 .9 0 0 1 1.1-.3 .9 .9 0 0 1 .5 1l-.2 .3a.77 .77 0 0 1 .9 .4l.8-.3a.6 .6 0 0 0 .6 .3 .6 .6 0 0 0 .5-.6l-.5-.2-.6 .1a1 1 0 0 1-1.3-.6 1 1 0 0 1 .6-1.3 1.32 1.32 0 0 1 2.1 .4l-.9 .3a.54 .54 0 0 0-.6-.2 .54 .54 0 0 0-.4 .5l.1 .1a3.4 3.4 0 0 1 2.1 .2 1.21 1.21 0 0 1-.7 1.9l-.4 .1a1.25 1.25 0 0 1-1.3-.4 1.08 1.08 0 0 1-.7 1.3l-2.1 1.2-.5-.4-.5 .3-.4 .3 .2 .6-2.3 1.9-2.3-2.5zM71.3 80.3l.1-.1 1.2 .9-.9 .5zM71.6 80.5l.6 .6-.4 .3zM105 82.6a.95 .95 0 0 1 1.5 .1 .95 .95 0 0 1-.7 1.4l-1.6 .2 1 1-.2 .2-1.5-1.4 2-.2a.7 .7 0 0 0 .9-.9 .7 .7 0 0 0-1.2-.2zM106.2 86.7l2.3-1.8 1.1 1.4-.2 .1-.9-1.1-.8 .6 .9 1.1-.2 .2-.9-1.1-.9 .7 .9 1.1-.3 .2zM107.4 88.3h1.9l.7-1.6 .2 .3-.6 1.3h1.4l.2 .2-1.8 .1-.7 1.6-.2-.2 .6-1.4-1.5 .1z"/>
<path d="M109.1 91.1l2.4-1.4-.3-.6 .3-.1 .8 1.5-.3 .1-.3-.6-2.4 1.3zM204.3 82.5h.1M204.3 81.1h.1M204.3 84.8h.1M204.3 83.6h.1M204.3 88.4h.1M204.3 86.4h.1M60.5 111.4l.3-.1 .2 .6 2.3-.8v.2l-2.2 .8 .2 .6h-.3zM61.2 113.3l2.4-1-1 2.4 1.8-.8 .1 .3-2.4 1 1.1-2.5-1.9 .9zM62.1 115.2h.1M62.4 115.9l2.4-1.2 .1 .2-2.4 1.3zM63.4 117.7l.2-.2 .5 .9 .7-.3a.89 .89 0 0 1-.1-1.3 .89 .89 0 0 1 1.3-.1 .89 .89 0 0 1 0 1.3l-.1-.2a.65 .65 0 0 0-.3-1 .65 .65 0 0 0-.9 .3 .65 .65 0 0 0 .4 .9l.2 .1-1.3 .5z"/>
<path d="M64.6 119.5l3-.6 .1 .3-2.6 .4 .7 1-.2 .2zM106.2 119.6l.2 2a.7 .7 0 0 0 .8 .8 .7 .7 0 0 0 .3-1.2l.2-.2a.97 .97 0 0 1-.2 1.6 .97 .97 0 0 1-1.4-.7l-.1-1.7-1 1-.2-.2zM108.4 116.5l2.2 2.1-2.7-.4 1.2 2.5-2.7-1.4 .2-.3 1.9 1.1-1-2.2 2.4 .4-1.6-1.6zM109.3 115l.8-.2v.3a.57 .57 0 0 0-.8 .4 .57 .57 0 0 0 .5 .7l.7-.2a.8 .8 0 0 1 1.4 .2 .8 .8 0 0 1-.9 1.1l-.1-.3a.48 .48 0 0 0 .7-.4 .48 .48 0 0 0-.6-.5l-.3 .1a1.01 1.01 0 0 1-1.1 .3 1.01 1.01 0 0 1-.7-.9zM204.3 116.1h.1M204.3 116.2h.1M204.3 116.8h.1M67.7 121.2a1.01 1.01 0 0 1 1-.6 1.01 1.01 0 0 1 .9 .6 1.82 1.82 0 0 1-2 1.8 1.04 1.04 0 0 1 .1-1.8zM67.9 121.4l.6-.4a.57 .57 0 0 1 .7 0 .57 .57 0 0 1 .1 .7l-.5 .6a.72 .72 0 0 1-.8 .5 .72 .72 0 0 1-.6-.7zM70.8 122.3l.2 .1v1.1l1-.3 .2 .2-1.3 .4v1.1l-.2-.2v-.9l-.9 .2-.2-.1 1.1-.4zM72.9 124.6a.88 .88 0 0 1 1.1-.1 .88 .88 0 0 1 .3 1.1l-.3-.2a.62 .62 0 0 0-.4-.7 .62 .62 0 0 0-.7 .3 .62 .62 0 0 0 .2 .8l.6 .2-.9 1-1-.7 .1-.2 .8 .5 .5-.5a.88 .88 0 0 1-.3-1.5zM74.9 125.1l1.6 .9-1.7 .6a.62 .62 0 0 0-.5 .9 .62 .62 0 0 0 1.1-.1l.2 .2a.85 .85 0 0 1-1.4 .2 .85 .85 0 0 1 .3-1.4l1.3-.5-1-.5z"/>
<path d="M76.8 126.1l.2 .1-.4 1.9 1.5-1.5 .3 2.2 .9-1.7h.3l-1.3 2.4-.3-2.4-1.8 1.6zM99.1 125.2a.95 .95 0 0 1 1.5 .1l-.2 .2a.68 .68 0 0 0-1-.2 .68 .68 0 0 0-.1 1 .68 .68 0 0 0 1 .1l.1 .2a.56 .56 0 0 0-.4 .7 .56 .56 0 0 0 .8 .3 .56 .56 0 0 0 .2-.7l.3-.2a.87 .87 0 0 1-.6 1.2 .87 .87 0 0 1-1-.8l.1-.3a.91 .91 0 0 1-.9-.5 .91 .91 0 0 1 .2-1.1zM101.1 124a.97 .97 0 0 1 1.6 0l-.3 .1a.7 .7 0 0 0-1 0 .7 .7 0 0 0 0 1 .7 .7 0 0 0 1 0l.2 .2a.55 .55 0 0 0-.3 .7 .55 .55 0 0 0 .7 .3 .55 .55 0 0 0 .2-.9l.2-.1a.83 .83 0 0 1-.5 1.3 .83 .83 0 0 1-.9-1.1 .9 .9 0 0 1-1-.4 .9 .9 0 0 1 .1-1.1zM102.4 123.2l.3-.3 1 .5 1-.9-.3-1 .2-.3 .9 3.3zM104 123.5l.7-.7 .4 1.2zM204.3 122.5h.1M204.3 126.3h.1M204.3 125.3h.1M204.3 123.9h.1M204.3 127.6h.1M204.3 126.5h.1M204.3 125.2h.1"/>
<path d="M204.3 127.8h.1M204.3 124.6h.1M204.3 120.9h.1M204.3 122.8h.1M204.7 142h6.8"/>
<circle cx="65.1" cy="87.4" r="1.89"/>
<circle cx="58.6" cy="103.2" r=".82"/>
<circle cx="68.1" cy="119.9" r=".23"/>
<circle cx="87.1" cy="103.2" r="38.8"/>
<circle cx="87.1" cy="103.2" r="38.1"/>
<circle cx="87.1" cy="103.2" r="18.7"/>
<circle cx="87.1" cy="103.2" r="19.1"/>
<circle cx="115.7" cy="103.2" r=".82"/>
</g>
<g font-size="4.2">
<text x="53.6" y="206.8">FOR INFORMATION ONLY</text>
<text x="232.6" y="205.3">ALUMINUM</text>
<text x="272.6" y="205.8">A</text>
<text x="40.9" y="211">NOT FOR MANUFACTURING PURPOSES</text>
<text x="226.7" y="213.9">SM2A33</text>
<text x="260.2" y="213.9">21.5 g</text>
</g>
<g font-size="3.5">
<text x="225.4" y="194.2">SM2 EXT TO M25 x 0.75 INT</text>
<text x="239.5" y="197.7">ADAPTER</text>
</g>
<g font-size="2.8" fill="#808080">
<text x="85.3" y="61.3">C</text>
<text x="86.4" y="62.2">L</text>
<text x="26.4" y="71.2">M25 x 0.75 SERIES</text>
<text x="129.5" y="66.5">SM2 (</text>
<text x="129.5" y="69.8">EXTERNAL THREAD</text>
<text x="140.1" y="66.5">2.035-40) SERIES</text>
<text x="18" y="74.5">INTERNAL THREAD THRU</text>
<text x="134" y="93.9">FOR USE WITH SPW801</text>
<text x="137.2" y="90.6">0.04in [</text>
<text x="149.9" y="90.6">1.1mm] SPANNER HOLE</text>
<text x="134" y="97.3">2 PLACES, BOTH SIDES</text>
<text x="127.3" y="103.5">C</text>
<text x="128.4" y="104.3">L</text>
<text x="214.9" y="104.2">C</text>
<text x="215.9" y="105">L</text>
<text x="67.5" y="154.7">19.1mm</text>
<text x="69" y="150.9">0.75in</text>
<text x="188.6" y="153">0.20in</text>
<text x="185.9" y="156.8">5.0mm</text>
<text x="81.8" y="166.7">38.1mm</text>
<text x="83.3" y="162.9">1.50in</text>
</g>
<g font-size="2.8">
<text x="174.5" y="184.8">DRAWING</text>
<text x="174.5" y="187.6">PROJECTION</text>
<text x="229.4" y="190.2">w w w . t h o r l a b s . c o m</text>
<text x="187.9" y="193.2">NAME</text>
<text x="190.3" y="197.7">CT</text>
<text x="199.9" y="197.7">05/APR/16</text>
<text x="203.6" y="193.2">DATE</text>
<text x="190.3" y="202.2">KBC</text>
<text x="199.9" y="202.2">05/APR/16</text>
<text x="216.4" y="201.2">MATERIAL</text>
<text x="271.6" y="201.8">REV</text>
<text x="216.7" y="209.7">ITEM #</text>
<text x="254.5" y="209.7">APPROX WEIGHT</text>
</g>
<g font-size="2.5">
<text x="174.2" y="197.7">DRAWN</text>
<text x="172.4" y="202.2">APPROVAL</text>
</g>
<text font-size="2.1" x="178.5" y="206.8">COPYRIGHT © 2016 BY THORLABS</text>
<g font-size="2">
<text x="174.8" y="211">VALUES IN PARENTHESIS ARE CALCULATED</text>
<text x="175.5" y="213.5">AND MAY CONTAIN ROUNDOFF ERRORS</text>
</g>
</svg>
